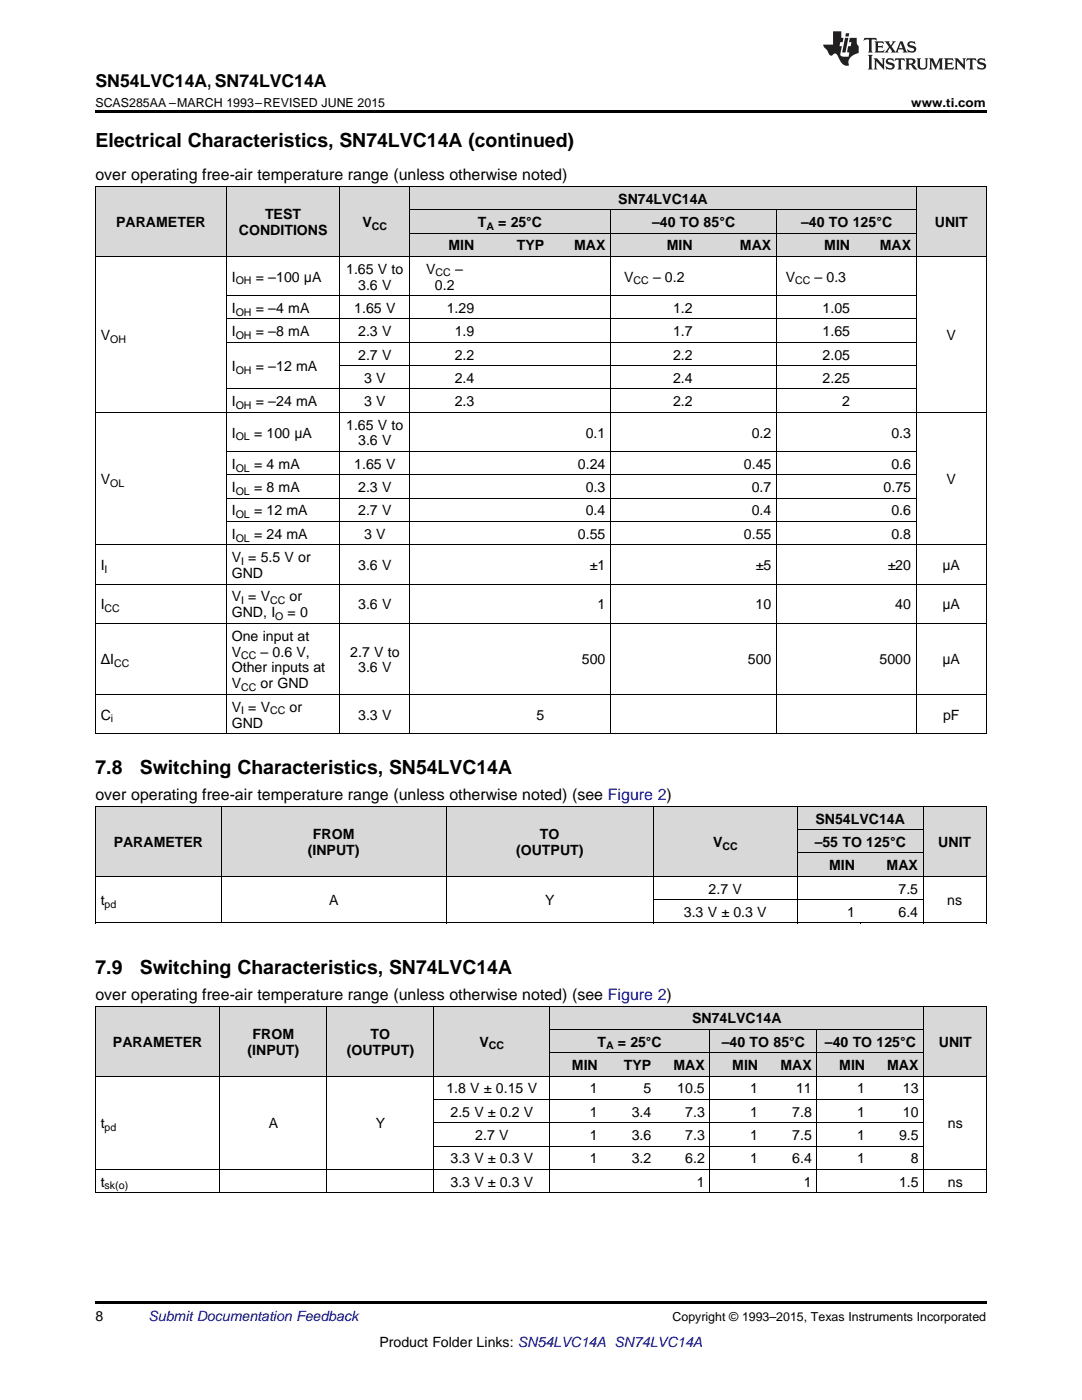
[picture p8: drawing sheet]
<svg xmlns="http://www.w3.org/2000/svg" width="216mm" height="279mm" viewBox="0 0 216 279" stroke-linecap="round" stroke-linejoin="round" font-family="sans-serif">
<g fill="#d8d8d8">
<path d="M19 200.8h24.9v14h-24.9z"/>
<path d="M43.9 200.8h21.4v14h-21.4z"/>
<path d="M65.3 200.8h21.3v14h-21.3z"/>
<path d="M86.6 200.8h23.1v14h-23.1z"/>
<path d="M109.7 210.1h10.7v4.7h-10.7z"/>
<path d="M120.4 210.1h10.7v4.7h-10.7z"/>
<path d="M131.1 210.1h10.6v4.7h-10.6z"/>
<path d="M141.7 210.1h10.7v4.7h-10.7z"/>
<path d="M152.4 210.1h10.7v4.7h-10.7z"/>
<path d="M163.1 210.1h10.6v4.7h-10.6z"/>
<path d="M173.7 210.1h10.7v4.7h-10.7z"/>
<path d="M184.4 200.8h12.4v14h-12.4z"/>
<path d="M109.7 205.5h10.7v4.6h-10.7z"/>
<path d="M120.4 205.5h10.7v4.6h-10.7z"/>
<path d="M131.1 205.5h10.6v4.6h-10.6z"/>
<path d="M141.7 205.5h10.7v4.6h-10.7z"/>
<path d="M152.4 205.5h10.7v4.6h-10.7z"/>
<path d="M163.1 205.5h10.6v4.6h-10.6z"/>
<path d="M173.7 205.5h10.7v4.6h-10.7z"/>
<path d="M109.7 200.8h10.7v4.7h-10.7z"/>
<path d="M120.4 200.8h10.7v4.7h-10.7z"/>
<path d="M131.1 200.8h10.6v4.7h-10.6z"/>
<path d="M141.7 200.8h10.7v4.7h-10.7z"/>
<path d="M152.4 200.8h10.7v4.7h-10.7z"/>
<path d="M163.1 200.8h10.6v4.7h-10.6z"/>
<path d="M173.7 200.8h10.7v4.7h-10.7z"/>
<path d="M19 161h25.2v13.9h-25.2z"/>
<path d="M44.2 161h44.9v13.9h-44.9z"/>
<path d="M89.1 161h41.3v13.9h-41.3z"/>
<path d="M130.4 161h28.7v13.9h-28.7z"/>
<path d="M159.1 170.3h12.6v4.6h-12.6z"/>
<path d="M171.7 170.3h12.6v4.6h-12.6z"/>
<path d="M184.3 161h12.5v13.9h-12.5z"/>
<path d="M159.1 165.6h12.6v4.7h-12.6z"/>
<path d="M171.7 165.6h12.6v4.7h-12.6z"/>
<path d="M159.1 161h12.6v4.6h-12.6z"/>
<path d="M171.7 161h12.6v4.6h-12.6z"/>
<path d="M19 37.3h8.8v13.9h-8.8z"/>
<path d="M27.8 37.3h17.4v13.9h-17.4z"/>
<path d="M45.2 37.3h22.6v13.9h-22.6z"/>
<path d="M67.8 37.3h14v13.9h-14z"/>
<path d="M81.8 46.6h13.9v4.6h-13.9z"/>
<path d="M95.7 46.6h14v4.6h-14z"/>
<path d="M109.7 46.6h12.2v4.6h-12.2z"/>
<path d="M121.9 46.6h17.4v4.6h-17.4z"/>
<path d="M139.3 46.6h15.7v4.6h-15.7z"/>
<path d="M155 46.6h15.7v4.6h-15.7z"/>
<path d="M170.7 46.6h12.2v4.6h-12.2z"/>
<path d="M182.9 37.3h13.9v13.9h-13.9z"/>
<path d="M81.8 41.9h13.9v4.7h-13.9z"/>
<path d="M95.7 41.9h14v4.7h-14z"/>
<path d="M109.7 41.9h12.2v4.7h-12.2z"/>
<path d="M121.9 41.9h17.4v4.7h-17.4z"/>
<path d="M139.3 41.9h15.7v4.7h-15.7z"/>
<path d="M155 41.9h15.7v4.7h-15.7z"/>
<path d="M170.7 41.9h12.2v4.7h-12.2z"/>
<path d="M81.8 37.3h13.9v4.6h-13.9z"/>
<path d="M95.7 37.3h14v4.6h-14z"/>
<path d="M109.7 37.3h12.2v4.6h-12.2z"/>
<path d="M121.9 37.3h17.4v4.6h-17.4z"/>
<path d="M139.3 37.3h15.7v4.6h-15.7z"/>
<path d="M155 37.3h15.7v4.6h-15.7z"/>
<path d="M170.7 37.3h12.2v4.6h-12.2z"/>
</g>
<path d="M19 22h177.8v.5h-177.8zM19 184.2l.2 .1zM89 184.2l.1 .1zM130.3 184.2l.1 .1zM159 184.2l.1 .1zM171.6 184.2l.1 .1zM184.1 184.2l.2 .1zM196.7 184.2l.1 .1zM19 259.7h177.8v.5h-177.8z" fill="#000"/>
<g fill="none" stroke="#000" stroke-width=".2">
<path d="M19 37.2h177.8M19.1 37.2v109.3M45.1 37.2v109.3M67.8 37.2v109.3M81.7 37.2v109.3M182.8 37.2v109.3M196.8 37.2v109.3M19 51.2h177.8M45.2 59h137.6M81.8 46.5h101.1M81.8 41.9h101M121.8 41.9v104.6"/>
<path d="M155 41.9v104.6M45.2 77.6h137.6M45.2 68.3h137.6M45.2 63.7h137.6M67.8 73h115M19 82.3h177.8M45.2 99.4h137.6M45.2 94.8h137.6M45.2 90.1h137.6M19 116.6h177.8M19 108.7h177.8M45.2 104.1h137.6"/>
<path d="M19 138.6h177.8M19 124.4h177.8M19 146.4h177.8M19 174.9h177.8M19 160.9h177.8M19.1 160.9v23.4M44.1 160.9v23.4M89 160.9v23.4M130.3 160.9v23.4M130.4 179.5h53.9M159 160.9v23.4M159.1 170.2h25.1"/>
<path d="M159.1 165.6h25.1M184.2 160.9v23.4M196.8 160.9v23.4M19 184.2h177.8M19 214.8h177.8M19 200.8h177.8M19.1 200.8v37.3M43.9 200.8v37.3M65.2 200.8v37.3M86.6 200.8v37.3M86.6 219.4h97.8M109.7 200.8v37.3"/>
<path d="M109.7 210.1h74.7M109.7 205.4h74.7M141.7 205.5v32.6M163 205.5v32.6M184.3 200.8v37.3M196.8 200.8v37.3M19 238h177.8M19 233.4h177.8M86.6 228.7h97.8M86.6 224.1h97.8"/>
</g>
<g fill="#231f20">
<path d="M172.5 7.6l-.1 .5 .4-.2h.6v.1v2.1l-.2 .4h.9l-.2-.4v-2.1l.1-.1h.5l.5 .2-.2-.5zM174.5 8.3l.2 .3v1.5l-.2 .4h1.8l.2-.6a1.04 1.04 0 0 1-1.3 .2v-.7h.6l.3 .2v-.6l-.3 .2h-.6v-.6l.8-.1 .4 .3-.2-.5zM176.5 8.3l.9 1.1-.9 1.1h.8l-.2-.2 .4-.7 .5 .7-.2 .2h1.5l-.2-.2 .2-.4h.9l.1 .4-.2 .2h1l-.3-.3-.7-1.9h-.5l-.9 2-.8-1 .9-1h-.8l.1 .3-.4 .5-.3-.6 .1-.2zM179.7 8.6l.4 1h-.7zM181.3 8.4a.63 .63 0 0 0-.2 .7 .63 .63 0 0 0 .6 .4l.6 .2 .1 .2a.75 .75 0 0 1-.7 .4 .75 .75 0 0 1-.6-.5l.1 .7 .1-.1a1.11 1.11 0 0 0 1.5-.6 1.13 1.13 0 0 0-1.2-.8l-.1-.4a1.04 1.04 0 0 1 1.2 .2l-.2-.5-.2 .1-.4-.2zM173.2 10.9l.2 .4v2.2l-.2 .4h1l-.3-.4v-2.2l.3-.4zM174.3 11.6l.3 .4v1.5l-.3 .4h.8l-.2-.4v-1.3l1.5 1.7v-1.9l.2-.4h-.7l.2 .4v.9l-1.1-1.3zM177 11.8a.62 .62 0 0 0-.2 .7 .62 .62 0 0 0 .6 .4l.6 .1 .1 .3a.76 .76 0 0 1-.7 .3 .76 .76 0 0 1-.7-.4l.2 .7 .1-.1a1.11 1.11 0 0 0 1.5-.6 1.13 1.13 0 0 0-1.2-.8l-.1-.4a1.04 1.04 0 0 1 1.2 .2l-.2-.6-.2 .1-.5-.1zM178.7 11.6l-.2 .6a.61 .61 0 0 1 .8-.3v1.6l-.2 .4h.9l-.2-.4v-1.6a.63 .63 0 0 1 .7 .3l-.1-.6zM180.6 11.6l.3 .4v1.5l-.3 .4h1l-.2-.2-.1-.8 .6 .2a.76 .76 0 0 0 1.2 .7l-1-1a.58 .58 0 0 0 .6-.5 .58 .58 0 0 0-.5-.6zM181.4 11.9h.1a.45 .45 0 0 1 .5 .1 .45 .45 0 0 1 .1 .5l-.8 .2zM182.9 11.6l.2 .2a2.17 2.17 0 0 0 .3 1.9 .99 .99 0 0 0 1.6-.6v-1.1l.2-.4h-.7l.2 .2a1.92 1.92 0 0 1-.2 1.8 .6 .6 0 0 1-.9-.5v-1.1l.2-.4zM185.4 11.6l.2 .4v1.5l-.2 .4h.7l-.2-.4v-1.4l.8 1.8 .8-1.8v1.4l-.2 .4h.9l-.2-.4v-1.5l.2-.4h-.8l-.6 1.5-.6-1.5zM188.4 11.6l.2 .4v1.5l-.2 .4h1.8l.1-.6a1.04 1.04 0 0 1-1.2 .1v-.6h.5l.4 .2v-.6l-.4 .2h-.5v-.7h.8l.3 .3-.1-.6zM190.5 11.6l.2 .4v1.5l-.2 .4h.7l-.2-.4v-1.3l1.5 1.7v-1.9l.2-.4h-.7l.2 .4v.9l-1.1-1.3zM192.9 11.6l-.1 .6a.61 .61 0 0 1 .7-.3l.1 1.6-.3 .4h1l-.3-.4 .1-1.6a.63 .63 0 0 1 .7 .3l-.1-.6zM195.2 11.8a.62 .62 0 0 0-.2 .7 .62 .62 0 0 0 .6 .4l.6 .1 .1 .3a.76 .76 0 0 1-.7 .3 .76 .76 0 0 1-.6-.4l.1 .7 .1-.1a1.11 1.11 0 0 0 1.6-.6 1.13 1.13 0 0 0-1.3-.8l-.1-.4a1.04 1.04 0 0 1 1.2 .2l-.1-.6-.2 .1-.5-.1z"/>
<path d="M166.2 6.3v2.6h-1.9v.4l.8 .9a.91 .91 0 0 0 1 .8 .56 .56 0 0 1 .5-.3 .56 .56 0 0 1 .5 .3l.4 .8a1.53 1.53 0 0 0 1.9 1.2 1.54 1.54 0 0 1 1-2.1l.9-.3v-1.4a1.52 1.52 0 0 1-.4-1.6h-1.3l-.2 .8h.5l-.2 .8h-.5l-.1 1v.2l.4 .1-.2 .8a1.93 1.93 0 0 1-1.6-.3l.3-1.8h-.5l.2-.8h.4l.2-.8h-.4v-1.3zM168.6 7.6l-.6 2.9h.7l.6-2.9zM168.8 6.6l-.1 .7h.6l.2-.7z"/>
</g>
<g font-size="3.9">
<text x="19" y="29.3">Electrical Characteristics, SN74LVC14A (continued)</text>
<text x="19" y="154.6">7.8</text>
<text x="27.9" y="154.6">Switching Characteristics, SN54LVC14A</text>
<text x="19" y="194.4">7.9</text>
<text x="27.9" y="194.4">Switching Characteristics, SN74LVC14A</text>
</g>
<text font-size="3.5" x="19" y="17.3">SN54LVC14A, SN74LVC14A</text>
<g font-size="3.2">
<text x="19" y="36">over operating free-air temperature range (unless otherwise noted)</text>
<text x="19" y="159.7">over operating free-air temperature range (unless otherwise noted) (see Figure 2)</text>
<text x="19" y="199.6">over operating free-air temperature range (unless otherwise noted) (see Figure 2)</text>
</g>
<g font-size="2.8">
<text x="123.4" y="40.6">SN74LVC14A</text>
<text x="23.2" y="45.3">PARAMETER</text>
<text x="47.7" y="46.9">CONDITIONS</text>
<text x="52.9" y="43.7">TEST</text>
<text x="72.3" y="45.3">V</text>
<text x="95.4" y="45.3">T</text>
<text x="99.4" y="45.3">= 25°C</text>
<text x="130.1" y="45.3">–40 TO</text>
<text x="140.4" y="45.3">85°C</text>
<text x="159.8" y="45.3">–40 TO 125°C</text>
<text x="186.5" y="45.3">UNIT</text>
<text x="89.5" y="50">MIN</text>
<text x="103.1" y="50">TYP</text>
<text x="114.5" y="50">MAX</text>
<text x="133.1" y="50">MIN</text>
<text x="147.6" y="50">MAX</text>
<text x="164.5" y="50">MIN</text>
<text x="175.5" y="50">MAX</text>
<text x="46.2" y="56.2">I</text>
<text x="51" y="56.2">= –100 μA</text>
<text x="69.1" y="54.6">1.65 V to</text>
<text x="71.5" y="57.8">3.6 V</text>
<text x="85.1" y="54.6">V</text>
<text x="86.8" y="57.8">0.2</text>
<text x="90.8" y="54.6">–</text>
<text x="124.5" y="56.2">V</text>
<text x="130.3" y="56.2">– 0.2</text>
<text x="156.8" y="56.2">V</text>
<text x="162.5" y="56.2">– 0.3</text>
<text x="46.2" y="62.4">I</text>
<text x="51" y="62.4">= –4 mA</text>
<text x="70.7" y="62.4">1.65 V</text>
<text x="89.1" y="62.4">1.29</text>
<text x="134.3" y="62.4">1.2</text>
<text x="164.1" y="62.4">1.05</text>
<text x="20.1" y="67.8">V</text>
<text x="46.2" y="67.1">I</text>
<text x="51" y="67.1">= –8 mA</text>
<text x="71.5" y="67.1">2.3 V</text>
<text x="71.5" y="71.8">2.7 V</text>
<text x="90.7" y="67.1">1.9</text>
<text x="90.7" y="71.8">2.2</text>
<text x="134.3" y="67.1">1.7</text>
<text x="134.3" y="71.8">2.2</text>
<text x="164.1" y="67.1">1.65</text>
<text x="164.1" y="71.8">2.05</text>
<text x="188.9" y="67.8">V</text>
<text x="46.2" y="74.1">I</text>
<text x="51" y="74.1">= –12 mA</text>
<text x="72.6" y="76.4">3 V</text>
<text x="90.7" y="76.4">2.4</text>
<text x="134.3" y="76.4">2.4</text>
<text x="164.1" y="76.4">2.25</text>
<text x="46.2" y="81.1">I</text>
<text x="51" y="81.1">= –24 mA</text>
<text x="72.6" y="81.1">3 V</text>
<text x="90.7" y="81.1">2.3</text>
<text x="134.3" y="81.1">2.2</text>
<text x="168.1" y="81.1">2</text>
<text x="46.2" y="87.3">I</text>
<text x="50.7" y="87.3">= 100 μA</text>
<text x="69.1" y="85.7">1.65 V to</text>
<text x="71.5" y="88.9">3.6 V</text>
<text x="116.9" y="87.3">0.1</text>
<text x="150" y="87.3">0.2</text>
<text x="177.9" y="87.3">0.3</text>
<text x="46.2" y="93.6">I</text>
<text x="50.7" y="93.6">= 4 mA</text>
<text x="70.7" y="93.6">1.65 V</text>
<text x="115.3" y="93.6">0.24</text>
<text x="148.4" y="93.6">0.45</text>
<text x="177.9" y="93.6">0.6</text>
<text x="20.1" y="96.6">V</text>
<text x="46.2" y="98.2">I</text>
<text x="50.7" y="98.2">= 8 mA</text>
<text x="71.5" y="98.2">2.3 V</text>
<text x="116.9" y="98.2">0.3</text>
<text x="150" y="98.2">0.7</text>
<text x="176.3" y="98.2">0.75</text>
<text x="188.9" y="96.6">V</text>
<text x="46.2" y="102.9">I</text>
<text x="46.2" y="107.5">I</text>
<text x="50.7" y="102.9">= 12 mA</text>
<text x="50.7" y="107.5">= 24 mA</text>
<text x="71.5" y="102.9">2.7 V</text>
<text x="72.6" y="107.5">3 V</text>
<text x="115.3" y="107.5">0.55</text>
<text x="116.9" y="102.9">0.4</text>
<text x="148.4" y="107.5">0.55</text>
<text x="150" y="102.9">0.4</text>
<text x="177.9" y="102.9">0.6</text>
<text x="177.9" y="107.5">0.8</text>
<text x="20.1" y="113.8">I</text>
<text x="46.2" y="112.2">V = 5.5 V or</text>
<text x="71.5" y="113.8">3.6 V</text>
<text x="117.7" y="113.8">±1</text>
<text x="150.8" y="113.8">±5</text>
<text x="177.1" y="113.8">±20</text>
<text x="188.1" y="113.8">μA</text>
<text x="46.2" y="115.4">GND</text>
<text x="20.1" y="121.6">I</text>
<text x="46.2" y="120">V = V</text>
<text x="46.2" y="123.2">GND, I</text>
<text x="57.4" y="123.2">= 0</text>
<text x="57.8" y="120">or</text>
<text x="71.5" y="121.6">3.6 V</text>
<text x="119.2" y="121.6">1</text>
<text x="150.8" y="121.6">10</text>
<text x="178.6" y="121.6">40</text>
<text x="188.1" y="121.6">μA</text>
<text x="46.2" y="127.8">One input at</text>
<text x="46.2" y="131">V</text>
<text x="52" y="131">– 0.6 V,</text>
<text x="69.9" y="131">2.7 V to</text>
<text x="20.1" y="132.6">ΔI</text>
<text x="46.2" y="134.2">Other inputs at</text>
<text x="46.2" y="137.4">V</text>
<text x="52" y="137.4">or GND</text>
<text x="71.5" y="134.2">3.6 V</text>
<text x="116.1" y="132.6">500</text>
<text x="149.2" y="132.6">500</text>
<text x="175.5" y="132.6">5000</text>
<text x="188.1" y="132.6">μA</text>
<text x="20.1" y="143.6">C</text>
<text x="46.2" y="142">V = V</text>
<text x="57.8" y="142">or</text>
<text x="71.5" y="143.6">3.3 V</text>
<text x="107" y="143.6">5</text>
<text x="188.2" y="143.6">pF</text>
<text x="46.2" y="145.2">GND</text>
<text x="62.4" y="167.4">FROM</text>
<text x="107.7" y="167.4">TO</text>
<text x="162.7" y="164.4">SN54LVC14A</text>
<text x="22.7" y="169">PARAMETER</text>
<text x="61.4" y="170.6">(INPUT)</text>
<text x="103" y="170.6">(OUTPUT)</text>
<text x="142.3" y="169">V</text>
<text x="162.6" y="169">–55 TO</text>
<text x="165.4" y="173.7">MIN</text>
<text x="172.9" y="169">125°C</text>
<text x="176.9" y="173.7">MAX</text>
<text x="187.2" y="169">UNIT</text>
<text x="141.4" y="178.3">2.7 V</text>
<text x="179.3" y="178.3">7.5</text>
<text x="20.1" y="180.7">t</text>
<text x="65.7" y="180.7">A</text>
<text x="108.8" y="180.7">Y</text>
<text x="136.5" y="183">3.3 V ± 0.3 V</text>
<text x="169" y="183">1</text>
<text x="179.3" y="183">6.4</text>
<text x="189" y="180.7">ns</text>
<text x="22.5" y="208.9">PARAMETER</text>
<text x="50.4" y="207.3">FROM</text>
<text x="73.9" y="207.3">TO</text>
<text x="95.7" y="208.9">V</text>
<text x="119.2" y="208.9">T</text>
<text x="123.3" y="208.9">= 25°C</text>
<text x="138.1" y="204.2">SN74LVC14A</text>
<text x="144" y="208.9">–40 TO 85°C</text>
<text x="164.6" y="208.9">–40 TO</text>
<text x="174.9" y="208.9">125°C</text>
<text x="187.3" y="208.9">UNIT</text>
<text x="49.4" y="210.5">(INPUT)</text>
<text x="69.2" y="210.5">(OUTPUT)</text>
<text x="114.1" y="213.5">MIN</text>
<text x="124.5" y="213.5">TYP</text>
<text x="134.4" y="213.5">MAX</text>
<text x="146.1" y="213.5">MIN</text>
<text x="155.7" y="213.5">MAX</text>
<text x="167.5" y="213.5">MIN</text>
<text x="177" y="213.5">MAX</text>
<text x="89.1" y="218.2">1.8 V ± 0.15 V</text>
<text x="117.7" y="218.2">1</text>
<text x="128.4" y="218.2">5</text>
<text x="135.1" y="218.2">10.5</text>
<text x="149.7" y="218.2">1</text>
<text x="158.9" y="218.2">11</text>
<text x="171.1" y="218.2">1</text>
<text x="180.2" y="218.2">13</text>
<text x="20.1" y="225.2">t</text>
<text x="53.6" y="225.2">A</text>
<text x="75" y="225.2">Y</text>
<text x="89.9" y="222.8">2.5 V ± 0.2 V</text>
<text x="94.8" y="227.5">2.7 V</text>
<text x="117.7" y="222.8">1</text>
<text x="117.7" y="227.5">1</text>
<text x="126" y="222.8">3.4</text>
<text x="126" y="227.5">3.6</text>
<text x="136.7" y="222.8">7.3</text>
<text x="136.7" y="227.5">7.3</text>
<text x="149.7" y="222.8">1</text>
<text x="149.7" y="227.5">1</text>
<text x="158.1" y="222.8">7.8</text>
<text x="158.1" y="227.5">7.5</text>
<text x="171.1" y="222.8">1</text>
<text x="171.1" y="227.5">1</text>
<text x="179.4" y="227.5">9.5</text>
<text x="180.2" y="222.8">10</text>
<text x="189.1" y="225.2">ns</text>
<text x="89.9" y="232.2">3.3 V ± 0.3 V</text>
<text x="117.7" y="232.2">1</text>
<text x="126" y="232.2">3.2</text>
<text x="136.7" y="232.2">6.2</text>
<text x="149.7" y="232.2">1</text>
<text x="158.1" y="232.2">6.4</text>
<text x="171.1" y="232.2">1</text>
<text x="181.7" y="232.2">8</text>
<text x="20.1" y="236.8">t</text>
<text x="89.9" y="236.8">3.3 V ± 0.3 V</text>
<text x="139.1" y="236.8">1</text>
<text x="160.4" y="236.8">1</text>
<text x="179.4" y="236.8">1.5</text>
<text x="189.1" y="236.8">ns</text>
<text x="19" y="263.6">8</text>
<text x="75.7" y="268.9">Product Folder Links: SN54LVC14A SN74LVC14A</text>
</g>
<text font-size="2.8" fill="#0000c8" x="29.6" y="263.6">Submit Documentation Feedback</text>
<g font-size="2.5">
<text x="19" y="21.4">SCAS285AA –MARCH 1993–REVISED JUNE 2015</text>
<text x="181.8" y="21.4">www.ti.com</text>
<text x="134.2" y="263.6">Copyright © 1993–2015, Texas Instruments Incorporated</text>
</g>
<g font-size="2.1">
<text x="74.2" y="45.9">CC</text>
<text x="97" y="45.9">A</text>
<text x="47" y="56.8">OH</text>
<text x="86.9" y="55.2">CC</text>
<text x="126.4" y="56.8">CC</text>
<text x="158.6" y="56.8">CC</text>
<text x="47" y="63">OH</text>
<text x="22" y="68.4">OH</text>
<text x="47" y="67.7">OH</text>
<text x="47" y="74.6">OH</text>
<text x="47" y="81.6">OH</text>
<text x="47" y="87.9">OL</text>
<text x="47" y="94.1">OL</text>
<text x="22" y="97.2">OL</text>
<text x="47" y="98.8">OL</text>
<text x="47" y="103.4">OL</text>
<text x="47" y="108.1">OL</text>
<text x="48.1" y="112.7">I</text>
<text x="20.9" y="114.3">I</text>
<text x="20.9" y="122.2">CC</text>
<text x="48.1" y="120.6">I</text>
<text x="53.9" y="120.6">CC</text>
<text x="54.9" y="123.8">O</text>
<text x="48.1" y="131.6">CC</text>
<text x="22.8" y="133.2">CC</text>
<text x="48.1" y="137.9">CC</text>
<text x="48.1" y="142.6">I</text>
<text x="53.9" y="142.6">CC</text>
<text x="22.1" y="144.2">i</text>
<text x="144.1" y="169.6">CC</text>
<text x="20.9" y="181.2">pd</text>
<text x="97.5" y="209.4">CC</text>
<text x="120.9" y="209.4">A</text>
<text x="20.9" y="225.7">pd</text>
<text x="20.9" y="237.4">sk(o)</text>
</g>
</svg>
